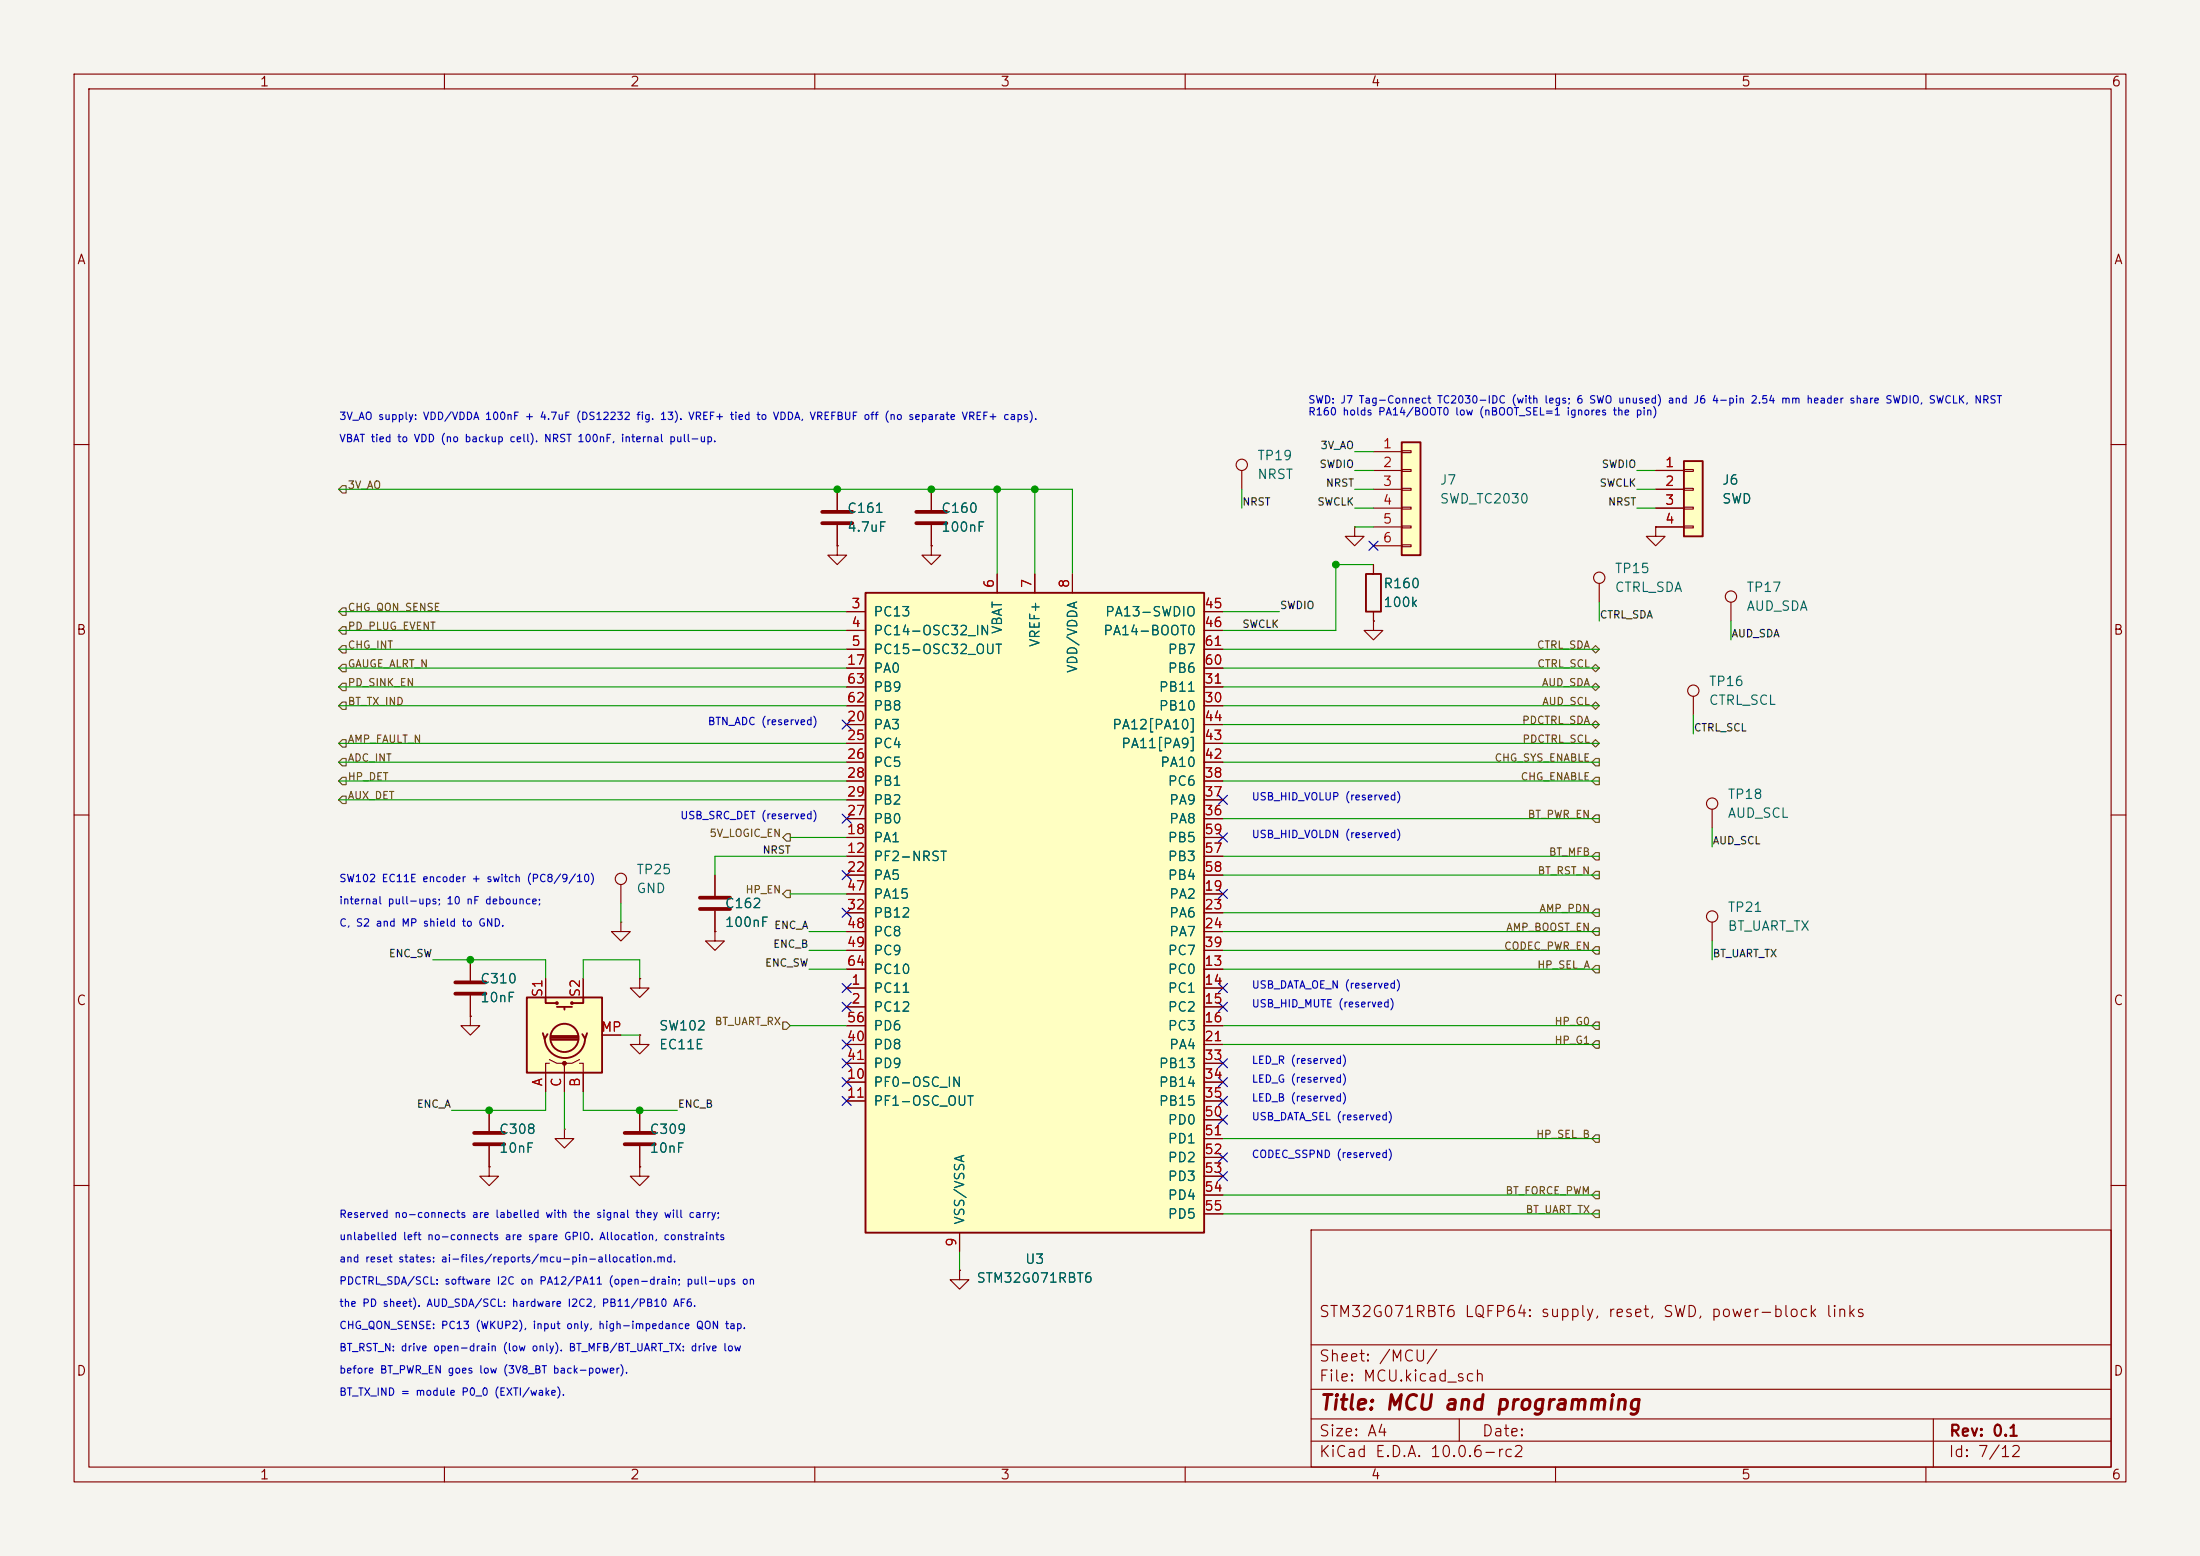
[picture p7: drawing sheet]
<svg xmlns="http://www.w3.org/2000/svg" width="297mm" height="210mm" viewBox="0 0 297 210" stroke-linecap="round" stroke-linejoin="round" font-family="sans-serif">
<path d="M0 0h297v210h-297z" fill="#f5f4ef" stroke="#f5f4ef" stroke-width=".14"/>
<g fill="none" stroke="#840000" stroke-width=".15">
<path d="M10 10h277v190h-277zM12 12h273v186h-273zM60 10v2M110 10v2M160 10v2M210 10v2M260 10v2M10 60h2M125.7 73.7v1.2h1.3l-1.3 1.3-1.2-1.3h1.2M125.7 73.7h.1M125.7 66v2.8M125.7 70.9v2.8"/>
<path d="M185.4 76.2v1.3M215.9 78.7v2.6M223.5 71.1v1.3h1.3l-1.3 1.3-1.3-1.3h1.3M223.5 71.1h.1M285 60h2M185.4 82.6v1.2M228.6 94v2.5M233.7 81.3v2.5M10 110h2M231.1 109.2v2.6M285 110h2M63.5 137.2v1.2h1.3l-1.3 1.3-1.3-1.3h1.3"/>
<path d="M63.5 137.2h.1M63.5 129.5v2.8M63.5 134.4v2.8M86.4 139.7v1.3h1.2l-1.2 1.2-1.3-1.2h1.3M86.4 139.7h.1M96.5 125.7v1.3h1.3l-1.3 1.3-1.3-1.3h1.3M96.5 125.7h.1M231.1 124.5v2.5M66 157.5v1.3h1.3l-1.3 1.2-1.2-1.2h1.2M66 157.5h.1M66 149.9v2.8M66 154.7v2.8"/>
<path d="M10 160h2M177 166h108v32h-108zM285 160h2M60 198v2M110 198v2M160 198v2M177 194.5h108M177 191.5h108M177 187.5h108M177 181.5h108M197 191.5v3M210 198v2"/>
<path d="M260 198v2M261 191.5v6.5"/>
<circle cx="215.9" cy="78" r=".76"/>
<circle cx="228.6" cy="93.2" r=".76"/>
<circle cx="233.7" cy="80.5" r=".76"/>
<circle cx="231.1" cy="108.5" r=".76"/>
<circle cx="231.1" cy="123.7" r=".76"/>
</g>
<path d="M123.7 69.1h4.1M123.7 70.6h4.1M61.5 132.6h4M61.5 134.1h4M64 152.9h4.1M64 154.4h4.1" fill="none" stroke="#840000" stroke-width=".51"/>
<path d="M184.4 77.5h2v5.1h-2z" fill="none" stroke="#840000" stroke-width=".25"/>
<path d="M71.1 134.6h10.2v10.2h-10.2z" fill="#ffffc2"/>
<g fill="none" stroke="#840000" stroke-width=".25">
<path d="M71.1 134.6h10.2v10.2h-10.2zM73.3 139.4l.2 .8 .4-.6M73.7 134.6v.8h1.5M74.4 139.8h3.6M75.2 135.9h2M76.2 135.9v.4M78.7 134.6v.8h-1.5M79.2 139.4l-.2 .8-.4-.6M73.5 140.1a2.73 2.73 0 0 0 2.8 2.7 2.73 2.73 0 0 0 2.7-2.7M74.4 140.3h3.6M74.4 140.1h3.6"/>
<circle cx="75.2" cy="135.4" r=".13"/>
<circle cx="77.2" cy="135.4" r=".13"/>
<circle cx="76.2" cy="140.1" r="1.9"/>
</g>
<g fill="none" stroke="#840000" stroke-width=".15">
<path d="M113 73.7v1.2h1.3l-1.3 1.3-1.2-1.3h1.2M113 73.7h.1M113 66v2.8M113 70.9v2.8M73.7 132.1v2.5M78.7 132.1v2.5M81.3 139.7h2.5M86.4 132.1v1.3h1.2l-1.2 1.2-1.3-1.2h1.3M86.4 132.1h.1M74.2 143.5h-.5v3.8M74.2 143l1 .5h1v.5M76.2 152.4v1.3h1.3l-1.3 1.2-1.3-1.2h1.3"/>
<path d="M76.2 152.4h.1M78.2 143l-1 .5h-1v3.8M78.2 143.5h.5v3.8M86.4 157.5v1.3h1.2l-1.2 1.2-1.3-1.2h1.3M86.4 157.5h.1M86.4 149.9v2.8M86.4 154.7v2.8M129.5 171.5v1.2h1.3l-1.3 1.3-1.2-1.3h1.2M129.5 171.5h.1"/>
</g>
<circle cx="76.2" cy="143.5" r=".25" fill="#840000" stroke="#840000" stroke-width=".15"/>
<path d="M111 69.1h4.1M111 70.6h4.1M84.3 152.9h4.1M84.3 154.4h4.1" fill="none" stroke="#840000" stroke-width=".51"/>
<path d="M116.8 80h45.8v86.4h-45.8z" fill="#ffffc2"/>
<path d="M116.8 80h45.8v86.4h-45.8z" fill="none" stroke="#840000" stroke-width=".25"/>
<g fill="none" stroke="#840000" stroke-width=".15">
<path d="M134.6 77.5v2.5M139.7 77.5v2.5M144.8 77.5v2.5M114.3 82.6h2.5M114.3 85.1h2.5M114.3 87.6h2.5M114.3 90.2h2.5M114.3 97.8h2.5M114.3 95.3h2.5M114.3 92.7h2.5M162.6 82.6h2.5M162.6 85.1h2.5"/>
<path d="M162.6 87.6h2.5M162.6 90.2h2.5M162.6 97.8h2.5M162.6 95.3h2.5M162.6 92.7h2.5M114.3 115.6h2.5M114.3 113h2.5M114.3 118.1h2.5M114.3 100.3h2.5M114.3 102.9h2.5M114.3 110.5h2.5M114.3 105.4h2.5"/>
<path d="M114.3 108h2.5M162.6 115.6h2.5M162.6 113h2.5M162.6 118.1h2.5M162.6 100.3h2.5M162.6 102.9h2.5M162.6 110.5h2.5M162.6 105.4h2.5M162.6 108h2.5M114.3 133.4h2.5M114.3 135.9h2.5M114.3 130.8h2.5"/>
<path d="M114.3 138.4h2.5M114.3 120.7h2.5M114.3 123.2h2.5M114.3 125.7h2.5M114.3 128.3h2.5M162.6 133.4h2.5M162.6 135.9h2.5M162.6 130.8h2.5M162.6 138.4h2.5M162.6 120.7h2.5M162.6 123.2h2.5M162.6 125.7h2.5"/>
<path d="M162.6 128.3h2.5M114.3 146.1h2.5M114.3 148.6h2.5M114.3 141h2.5M114.3 143.5h2.5M162.6 146.1h2.5M162.6 148.6h2.5M162.6 141h2.5M162.6 143.5h2.5M162.6 151.1h2.5M162.6 153.7h2.5M162.6 156.2h2.5"/>
<path d="M162.6 158.8h2.5M129.5 166.4v2.5M162.6 161.3h2.5M162.6 163.8h2.5"/>
</g>
<path d="M227.3 62.2h2.6v10.2h-2.6z" fill="#ffffc2"/>
<path d="M227.3 62.2h2.6v10.2h-2.6z" fill="none" stroke="#840000" stroke-width=".25"/>
<g fill="none" stroke="#840000" stroke-width=".15">
<path d="M167.6 63.5v2.5M182.9 71.1v1.3h1.2l-1.2 1.3-1.3-1.3h1.3M182.9 71.1h.1M223.5 63.5h3.8M223.5 66h3.8M223.5 68.6h3.8M223.5 71.1h3.8M227.3 63.4h1.3v.2h-1.3zM227.3 65.9h1.3v.3h-1.3zM227.3 68.5h1.3v.2h-1.3zM227.3 71h1.3v.2h-1.3zM83.8 119.4v2.5"/>
<path d="M96.5 118.1v2.8M83.8 124.5v1.2h1.3l-1.3 1.3-1.3-1.3h1.3M83.8 124.5h.1M96.5 122.9v2.8"/>
<circle cx="167.6" cy="62.7" r=".76"/>
<circle cx="83.8" cy="118.6" r=".76"/>
</g>
<path d="M94.5 121.2h4.1M94.5 122.7h4.1" fill="none" stroke="#840000" stroke-width=".51"/>
<path d="M189.2 59.7h2.6v15.2h-2.6z" fill="#ffffc2"/>
<path d="M189.2 59.7h2.6v15.2h-2.6z" fill="none" stroke="#840000" stroke-width=".25"/>
<g fill="none" stroke="#840000" stroke-width=".15">
<path d="M113 73.7h.1M113 66v2.8M113 70.9v2.8M125.7 73.7h.1M125.7 66v2.8M125.7 70.9v2.8M134.6 77.5v2.5M139.7 77.5v2.5M144.8 77.5v2.5M185.4 61h3.8M185.4 63.5h3.8M185.4 66h3.8"/>
<path d="M185.4 68.6h3.8M185.4 71.1h3.8M185.4 73.7h3.8M185.4 76.2v1.3M189.2 60.8h1.3v.3h-1.3zM189.2 63.4h1.3v.2h-1.3zM189.2 65.9h1.3v.3h-1.3zM189.2 68.5h1.3v.2h-1.3zM189.2 71h1.3v.2h-1.3zM189.2 73.5h1.3v.3h-1.3zM223.5 71.1h.1M223.5 63.5h3.8"/>
<path d="M223.5 66h3.8M223.5 68.6h3.8M223.5 71.1h3.8M114.3 82.6h2.5M114.3 85.1h2.5M114.3 87.6h2.5M114.3 90.2h2.5M114.3 97.8h2.5M114.3 95.3h2.5M114.3 92.7h2.5M162.6 82.6h2.5M162.6 85.1h2.5"/>
<path d="M162.6 87.6h2.5M162.6 90.2h2.5M162.6 97.8h2.5M162.6 95.3h2.5M162.6 92.7h2.5M185.4 83.8v1.3h1.3l-1.3 1.3-1.3-1.3h1.3M185.4 83.8h.1M185.4 82.6v1.2M96.5 118.1v2.8M114.3 115.6h2.5M114.3 113h2.5M114.3 118.1h2.5"/>
<path d="M114.3 100.3h2.5M114.3 102.9h2.5M114.3 110.5h2.5M114.3 105.4h2.5M114.3 108h2.5M162.6 115.6h2.5M162.6 113h2.5M162.6 118.1h2.5M162.6 100.3h2.5M162.6 102.9h2.5M162.6 110.5h2.5M162.6 105.4h2.5"/>
<path d="M162.6 108h2.5M63.5 137.2h.1M63.5 129.5v2.8M63.5 134.4v2.8M73.7 132.1v2.5M78.7 132.1v2.5M81.3 139.7h2.5M86.4 139.7h.1M86.4 132.1h.1M96.5 125.7h.1M96.5 122.9v2.8M114.3 133.4h2.5"/>
<path d="M114.3 135.9h2.5M114.3 130.8h2.5M114.3 138.4h2.5M114.3 120.7h2.5M114.3 123.2h2.5M114.3 125.7h2.5M114.3 128.3h2.5M162.6 133.4h2.5M162.6 135.9h2.5M162.6 130.8h2.5M162.6 138.4h2.5M162.6 120.7h2.5"/>
<path d="M162.6 123.2h2.5M162.6 125.7h2.5M162.6 128.3h2.5M66 157.5h.1M66 149.9v2.8M66 154.7v2.8M73.7 144.8v2.5M76.2 144.8v2.5M78.7 144.8v2.5M86.4 157.5h.1M86.4 149.9v2.8M86.4 154.7v2.8"/>
<path d="M114.3 146.1h2.5M114.3 148.6h2.5M114.3 141h2.5M114.3 143.5h2.5M162.6 146.1h2.5M162.6 148.6h2.5M162.6 141h2.5M162.6 143.5h2.5M162.6 151.1h2.5M162.6 153.7h2.5M162.6 156.2h2.5M162.6 158.8h2.5"/>
<path d="M129.5 171.5h.1M129.5 166.4v2.5M162.6 161.3h2.5M162.6 163.8h2.5"/>
</g>
<g fill="none" stroke="#725600" stroke-width=".15">
<path d="M46.2 65.5h.5v1h-.5l-.5-.5zM46.2 82.1h.5v1h-.5l-.5-.5zM46.2 84.6h.5v1h-.5l-.5-.5zM46.2 87.1h.5v1h-.5l-.5-.5zM46.2 89.7h.5v1h-.5l-.5-.5zM46.2 92.2h.5v1h-.5l-.5-.5zM46.2 99.8h.5v1h-.5l-.5-.5zM46.2 94.8h.5v1h-.5l-.5-.5zM214.9 97.8l.5-.5 .5 .5-.5 .5zM214.9 90.2l.5-.5 .5 .5-.5 .5zM214.9 87.6l.5-.5 .5 .5-.5 .5zM214.9 92.7l.5-.5 .5 .5-.5 .5z"/>
<path d="M214.9 95.3l.5-.5 .5 .5-.5 .5zM46.2 107.5h.5v1h-.5l-.5-.5zM46.2 104.9h.5v1h-.5l-.5-.5zM46.2 102.4h.5v1h-.5l-.5-.5zM106.2 112.5h.5v1h-.5l-.5-.5zM214.9 100.3l.5-.5 .5 .5-.5 .5zM215.4 115.1h.5v1h-.5l-.5-.5zM215.4 110h.5v1h-.5l-.5-.5zM215.4 104.9h.5v1h-.5l-.5-.5zM215.4 117.6h.5v1h-.5l-.5-.5zM215.4 102.4h.5v1h-.5l-.5-.5zM105.7 137.9h.5l.5 .5-.5 .5h-.5z"/>
<path d="M106.2 120.2h.5v1h-.5l-.5-.5zM214.9 138.4l.5-.5h.5v1h-.5zM214.9 128.3l.5-.5h.5v1h-.5zM214.9 130.8l.5-.5h.5v1h-.5zM215.4 122.7h.5v1h-.5l-.5-.5zM215.4 125.2h.5v1h-.5l-.5-.5zM214.9 153.7l.5-.5h.5v1h-.5zM214.9 141l.5-.5h.5v1h-.5zM214.9 161.3l.5-.5h.5v1h-.5zM214.9 163.8l.5-.5h.5v1h-.5z"/>
</g>
<g fill="none" stroke="#009600" stroke-width=".15">
<path d="M45.7 66h99.1v11.5M134.6 66v11.5M139.7 66v11.5M167.6 66v2.6M182.9 66h2.5M182.9 63.5h2.5M182.9 61h2.5M182.9 68.6h2.5M182.9 71.1h2.5M185.4 76.2h-5.1v8.9h-15.2M221 66h2.5M221 63.5h2.5"/>
<path d="M221 68.6h2.5M45.7 85.1h68.6M45.7 95.3h68.6M45.7 87.6h68.6M45.7 90.2h68.6M45.7 92.7h68.6M45.7 82.6h68.6M165.1 95.3h50.8M165.1 87.6h50.8M165.1 90.2h50.8M165.1 92.7h50.8M165.1 82.6h7.6"/>
<path d="M165.1 97.8h50.8M215.9 81.3v2.5M228.6 96.5v2.6M233.7 83.8v2.6M45.7 105.4h68.6M45.7 108h68.6M45.7 102.9h68.6M45.7 100.3h68.6M106.7 113h7.6M114.3 115.6h-17.8v2.5M165.1 105.4h50.8M165.1 115.6h50.8"/>
<path d="M165.1 110.5h50.8M165.1 118.1h50.8M165.1 102.9h50.8M165.1 100.3h50.8M231.1 111.8v2.5M58.4 129.5h15.3v2.6M78.7 132.1v-2.6h7.7v2.6M83.8 121.9v2.6M83.8 139.7h2.6M106.7 120.7h7.6M106.7 138.4h7.6M109.2 128.3h5.1"/>
<path d="M109.2 130.8h5.1M109.2 125.7h5.1M165.1 128.3h50.8M165.1 130.8h50.8M165.1 125.7h50.8M165.1 138.4h50.8M165.1 123.2h50.8M231.1 127v2.5M73.7 147.3v2.6h-12.7M76.2 147.3v5.1M78.7 147.3v2.6h12.7M165.1 153.7h50.8"/>
<path d="M165.1 141h50.8M129.5 168.9v2.6M165.1 161.3h50.8M165.1 163.8h50.8"/>
</g>
<g fill="none" stroke="#000084" stroke-width=".15">
<path d="M184.8 73.1l1.2 1.2M186 73.1l-1.2 1.2M113.7 97.2l1.2 1.2M114.9 97.2l-1.2 1.2M113.7 117.5l1.2 1.2M113.7 109.9l1.2 1.2M114.9 117.5l-1.2 1.2M114.9 109.9l-1.2 1.2M164.5 107.3l1.2 1.3M164.5 112.4l1.2 1.2M165.7 107.3l-1.2 1.3M165.7 112.4l-1.2 1.2"/>
<path d="M113.7 122.6l1.2 1.2M113.7 132.7l1.2 1.3M113.7 135.3l1.2 1.2M114.9 122.6l-1.2 1.2M114.9 132.7l-1.2 1.3M114.9 135.3l-1.2 1.2M164.5 120l1.2 1.3M164.5 132.7l1.2 1.3M164.5 135.3l1.2 1.2M165.7 120l-1.2 1.3M165.7 132.7l-1.2 1.3M165.7 135.3l-1.2 1.2"/>
<path d="M113.7 148l1.2 1.2M113.7 145.4l1.2 1.3M113.7 142.9l1.2 1.2M113.7 140.4l1.2 1.2M114.9 148l-1.2 1.2M114.9 145.4l-1.2 1.3M114.9 142.9l-1.2 1.2M114.9 140.4l-1.2 1.2M164.5 150.5l1.2 1.2M164.5 148l1.2 1.2M164.5 158.1l1.2 1.3M164.5 155.6l1.2 1.2"/>
<path d="M164.5 145.4l1.2 1.3M164.5 142.9l1.2 1.2M165.7 150.5l-1.2 1.2M165.7 148l-1.2 1.2M165.7 158.1l-1.2 1.3M165.7 155.6l-1.2 1.2M165.7 145.4l-1.2 1.3M165.7 142.9l-1.2 1.2"/>
</g>
<g fill="#009600" stroke="#009600" stroke-width=".14">
<circle cx="180.3" cy="76.2" r=".46"/>
<circle cx="113" cy="66" r=".46"/>
<circle cx="134.6" cy="66" r=".46"/>
<circle cx="139.7" cy="66" r=".46"/>
<circle cx="125.7" cy="66" r=".46"/>
<circle cx="66" cy="149.9" r=".46"/>
<circle cx="86.4" cy="149.9" r=".46"/>
<circle cx="63.5" cy="129.5" r=".46"/>
</g>
<text font-size="2" fill="#840000" x="178" y="190.8">Title: MCU and programming</text>
<g font-size="1.5" fill="#840000">
<text x="178" y="178.1">STM32G071RBT6 LQFP64: supply, reset, SWD, power-block links</text>
<text x="178" y="184.1">Sheet: /MCU/</text>
<text x="178" y="186.8">File: MCU.kicad_sch</text>
<text x="178" y="197">KiCad E.D.A. 10.0.6-rc2</text>
<text x="178" y="194.2">Size: A4</text>
<text x="200" y="194.2">Date:</text>
<text x="263" y="197">Id: 7/12</text>
<text x="263" y="194.2">Rev: 0.1</text>
</g>
<g font-size="1.3" fill="#840000">
<text x="35" y="12">1</text>
<text x="85" y="12">2</text>
<text x="135" y="12">3</text>
<text x="185" y="12">4</text>
<text x="235" y="12">5</text>
<text x="285" y="12">6</text>
<text x="10.3" y="36">A</text>
<text x="285.3" y="36">A</text>
<text x="10.2" y="86">B</text>
<text x="285.2" y="86">B</text>
<text x="10.2" y="136">C</text>
<text x="285.2" y="136">C</text>
<text x="10.2" y="186">D</text>
<text x="285.2" y="186">D</text>
<text x="35" y="200">1</text>
<text x="85" y="200">2</text>
<text x="135" y="200">3</text>
<text x="185" y="200">4</text>
<text x="235" y="200">5</text>
<text x="285" y="200">6</text>
</g>
<g font-size="1.3" fill="#006464">
<text x="169.7" y="62.4">TP19</text>
<text x="169.7" y="65">NRST</text>
<text x="194.3" y="65.7">J7</text>
<text x="232.4" y="65.7">J6</text>
<text x="114.3" y="69.5">C161</text>
<text x="127" y="69.5">C160</text>
<text x="194.3" y="68.3">SWD_TC2030</text>
<text x="232.4" y="68.3">SWD</text>
<text x="114.3" y="72.1">4.7uF</text>
<text x="127" y="72.1">100nF</text>
<text x="217.9" y="77.7">TP15</text>
<text x="117.8" y="83.5">PC13</text>
<text x="149.1" y="83.5">PA13-SWDIO</text>
<text x="186.7" y="79.7">R160</text>
<text x="186.7" y="82.2">100k</text>
<text x="217.9" y="80.2">CTRL_SDA</text>
<text x="235.7" y="80.2">TP17</text>
<text x="235.7" y="82.8">AUD_SDA</text>
<text x="117.8" y="86.1">PC14-OSC32_IN</text>
<text x="117.8" y="88.6">PC15-OSC32_OUT</text>
<text x="135.6" y="85.7" transform="rotate(-90 135.6 85.7)">VBAT</text>
<text x="140.7" y="87.4" transform="rotate(-90 140.7 87.4)">VREF+</text>
<text x="148.9" y="86.1">PA14-BOOT0</text>
<text x="157.6" y="88.6">PB7</text>
<text x="117.8" y="91.1">PA0</text>
<text x="117.8" y="93.7">PB9</text>
<text x="145.7" y="90.9" transform="rotate(-90 145.7 90.9)">VDD/VDDA</text>
<text x="156.4" y="93.7">PB11</text>
<text x="157.6" y="91.1">PB6</text>
<text x="230.6" y="92.9">TP16</text>
<text x="230.6" y="95.5">CTRL_SCL</text>
<text x="117.8" y="98.8">PA3</text>
<text x="117.8" y="101.3">PC4</text>
<text x="117.8" y="96.2">PB8</text>
<text x="150.1" y="98.8">PA12[PA10]</text>
<text x="151.3" y="101.3">PA11[PA9]</text>
<text x="156.4" y="96.2">PB10</text>
<text x="117.8" y="103.8">PC5</text>
<text x="117.8" y="106.4">PB1</text>
<text x="156.5" y="103.8">PA10</text>
<text x="157.6" y="106.4">PC6</text>
<text x="117.8" y="114">PA1</text>
<text x="117.8" y="111.5">PB0</text>
<text x="117.8" y="108.9">PB2</text>
<text x="157.6" y="114">PB5</text>
<text x="157.7" y="111.5">PA8</text>
<text x="157.7" y="108.9">PA9</text>
<text x="233.2" y="108.2">TP18</text>
<text x="233.2" y="110.7">AUD_SCL</text>
<text x="85.8" y="118.3">TP25</text>
<text x="117.8" y="116.5">PF2-NRST</text>
<text x="117.8" y="119.1">PA5</text>
<text x="157.6" y="116.5">PB3</text>
<text x="157.6" y="119.1">PB4</text>
<text x="85.8" y="120.9">GND</text>
<text x="97.8" y="122.9">C162</text>
<text x="97.8" y="125.4">100nF</text>
<text x="117.8" y="124.2">PB12</text>
<text x="117.8" y="121.6">PA15</text>
<text x="157.7" y="121.6">PA2</text>
<text x="157.7" y="124.2">PA6</text>
<text x="233.2" y="123.4">TP21</text>
<text x="233.2" y="125.9">BT_UART_TX</text>
<text x="117.8" y="126.7">PC8</text>
<text x="117.8" y="129.2">PC9</text>
<text x="117.8" y="131.8">PC10</text>
<text x="157.6" y="131.8">PC0</text>
<text x="157.6" y="129.2">PC7</text>
<text x="157.7" y="126.7">PA7</text>
<text x="64.8" y="133">C310</text>
<text x="64.8" y="135.6">10nF</text>
<text x="117.8" y="134.3">PC11</text>
<text x="117.8" y="136.9">PC12</text>
<text x="157.6" y="134.3">PC1</text>
<text x="157.6" y="136.9">PC2</text>
<text x="88.9" y="139.4">SW102</text>
<text x="88.9" y="141.9">EC11E</text>
<text x="117.8" y="141.9">PD8</text>
<text x="117.8" y="139.4">PD6</text>
<text x="157.6" y="139.4">PC3</text>
<text x="157.7" y="141.9">PA4</text>
<text x="117.8" y="147">PF0-OSC_IN</text>
<text x="117.8" y="149.6">PF1-OSC_OUT</text>
<text x="117.8" y="144.5">PD9</text>
<text x="156.4" y="144.5">PB13</text>
<text x="156.4" y="147">PB14</text>
<text x="156.4" y="149.6">PB15</text>
<text x="67.3" y="153.4">C308</text>
<text x="67.3" y="155.9">10nF</text>
<text x="87.6" y="153.4">C309</text>
<text x="87.6" y="155.9">10nF</text>
<text x="157.6" y="152.1">PD0</text>
<text x="157.6" y="154.6">PD1</text>
<text x="157.6" y="157.2">PD2</text>
<text x="157.6" y="159.7">PD3</text>
<text x="130.5" y="165.4" transform="rotate(-90 130.5 165.4)">VSS/VSSA</text>
<text x="157.6" y="162.3">PD4</text>
<text x="157.6" y="164.8">PD5</text>
<text x="131.7" y="173.4">STM32G071RBT6</text>
<text x="138.3" y="170.9">U3</text>
</g>
<g font-size="1.3" fill="#a90000">
<text x="186.6" y="60.8">1</text>
<text x="186.6" y="63.4">2</text>
<text x="186.6" y="65.9">3</text>
<text x="224.7" y="63.4">1</text>
<text x="224.7" y="65.9">2</text>
<text x="186.6" y="68.4">4</text>
<text x="186.6" y="71">5</text>
<text x="224.7" y="68.4">3</text>
<text x="224.7" y="71">4</text>
<text x="186.6" y="73.5">6</text>
<text x="114.8" y="82.4">3</text>
<text x="134.5" y="79.5" transform="rotate(-90 134.5 79.5)">6</text>
<text x="139.6" y="79.5" transform="rotate(-90 139.6 79.5)">7</text>
<text x="144.6" y="79.5" transform="rotate(-90 144.6 79.5)">8</text>
<text x="162.5" y="82.4">45</text>
<text x="114.8" y="85">4</text>
<text x="114.8" y="87.5">5</text>
<text x="162.5" y="85">46</text>
<text x="162.5" y="87.5">61</text>
<text x="114.2" y="90">17</text>
<text x="114.2" y="95.1">62</text>
<text x="114.2" y="92.6">63</text>
<text x="162.5" y="95.1">30</text>
<text x="162.5" y="92.6">31</text>
<text x="162.5" y="90">60</text>
<text x="114.2" y="97.7">20</text>
<text x="114.2" y="100.2">25</text>
<text x="162.5" y="100.2">43</text>
<text x="162.5" y="97.7">44</text>
<text x="114.2" y="102.7">26</text>
<text x="114.2" y="105.3">28</text>
<text x="114.2" y="107.8">29</text>
<text x="162.5" y="107.8">37</text>
<text x="162.5" y="105.3">38</text>
<text x="162.5" y="102.7">42</text>
<text x="114.2" y="112.9">18</text>
<text x="114.2" y="110.4">27</text>
<text x="162.5" y="110.4">36</text>
<text x="162.5" y="112.9">59</text>
<text x="114.2" y="115.4">12</text>
<text x="114.2" y="118">22</text>
<text x="162.5" y="115.4">57</text>
<text x="162.5" y="118">58</text>
<text x="114.2" y="123.1">32</text>
<text x="114.2" y="120.5">47</text>
<text x="114.2" y="125.6">48</text>
<text x="162.5" y="120.5">19</text>
<text x="162.5" y="123.1">23</text>
<text x="162.5" y="125.6">24</text>
<text x="114.2" y="128.1">49</text>
<text x="114.2" y="130.7">64</text>
<text x="162.5" y="130.7">13</text>
<text x="162.5" y="128.1">39</text>
<text x="73.5" y="134.7" transform="rotate(-90 73.5 134.7)">S1</text>
<text x="78.6" y="134.7" transform="rotate(-90 78.6 134.7)">S2</text>
<text x="114.8" y="133.2">1</text>
<text x="114.8" y="135.8">2</text>
<text x="162.5" y="133.2">14</text>
<text x="162.5" y="135.8">15</text>
<text x="81.1" y="139.6">MP</text>
<text x="114.2" y="140.8">40</text>
<text x="114.2" y="143.4">41</text>
<text x="114.2" y="138.3">56</text>
<text x="162.5" y="138.3">16</text>
<text x="162.5" y="140.8">21</text>
<text x="162.5" y="143.4">33</text>
<text x="73.5" y="146.7" transform="rotate(-90 73.5 146.7)">A</text>
<text x="76.1" y="146.8" transform="rotate(-90 76.1 146.8)">C</text>
<text x="78.6" y="146.8" transform="rotate(-90 78.6 146.8)">B</text>
<text x="114.2" y="145.9">10</text>
<text x="114.2" y="148.5">11</text>
<text x="162.5" y="145.9">34</text>
<text x="162.5" y="148.5">35</text>
<text x="162.5" y="151">50</text>
<text x="162.5" y="153.5">51</text>
<text x="162.5" y="156.1">52</text>
<text x="162.5" y="158.6">53</text>
<text x="162.5" y="161.2">54</text>
<text x="162.5" y="163.7">55</text>
<text x="129.4" y="168.4" transform="rotate(-90 129.4 168.4)">9</text>
</g>
<g font-size="1" fill="#0000c2">
<text x="45.7" y="56.9">3V_AO supply: VDD/VDDA 100nF + 4.7uF (DS12232 fig. 13). VREF+ tied to VDDA, VREFBUF off (no separate VREF+ caps).</text>
<text x="45.7" y="59.9">VBAT tied to VDD (no backup cell). NRST 100nF, internal pull-up.</text>
<text x="176.5" y="54.7">SWD: J7 Tag-Connect TC2030-IDC (with legs; 6 SWO unused) and J6 4-pin 2.54 mm header share SWDIO, SWCLK, NRST</text>
<text x="176.5" y="56.3">R160 holds PA14/BOOT0 low (nBOOT_SEL=1 ignores the pin)</text>
<text x="95.5" y="98.1">BTN_ADC (reserved)</text>
<text x="91.8" y="110.8">USB_SRC_DET (reserved)</text>
<text x="168.9" y="108.3">USB_HID_VOLUP (reserved)</text>
<text x="168.9" y="113.4">USB_HID_VOLDN (reserved)</text>
<text x="45.7" y="119.3">SW102 EC11E encoder + switch (PC8/9/10)</text>
<text x="45.7" y="125.3">C, S2 and MP shield to GND.</text>
<text x="45.7" y="122.3">internal pull-ups; 10 nF debounce;</text>
<text x="168.9" y="136.2">USB_HID_MUTE (reserved)</text>
<text x="168.9" y="133.7">USB_DATA_OE_N (reserved)</text>
<text x="168.9" y="143.8">LED_R (reserved)</text>
<text x="168.9" y="148.9">LED_B (reserved)</text>
<text x="168.9" y="146.4">LED_G (reserved)</text>
<text x="168.9" y="151.5">USB_DATA_SEL (reserved)</text>
<text x="168.9" y="156.5">CODEC_SSPND (reserved)</text>
<text x="45.7" y="167.6">unlabelled left no-connects are spare GPIO. Allocation, constraints</text>
<text x="45.7" y="164.6">Reserved no-connects are labelled with the signal they will carry;</text>
<text x="45.7" y="170.6">and reset states: ai-files/reports/mcu-pin-allocation.md.</text>
<text x="45.7" y="173.6">PDCTRL_SDA/SCL: software I2C on PA12/PA11 (open-drain; pull-ups on</text>
<text x="45.7" y="176.6">the PD sheet). AUD_SDA/SCL: hardware I2C2, PB11/PB10 AF6.</text>
<text x="45.7" y="179.6">CHG_QON_SENSE: PC13 (WKUP2), input only, high-impedance QON tap.</text>
<text x="45.7" y="182.6">BT_RST_N: drive open-drain (low only). BT_MFB/BT_UART_TX: drive low</text>
<text x="45.7" y="185.6">before BT_PWR_EN goes low (3V8_BT back-power).</text>
<text x="45.7" y="188.6">BT_TX_IND = module P0_0 (EXTI/wake).</text>
</g>
<g font-size="1" fill="#0f0f0f">
<text x="178.1" y="63.4">SWDIO</text>
<text x="178.2" y="60.9">3V_AO</text>
<text x="178.9" y="65.9">NRST</text>
<text x="215.9" y="65.9">SWCLK</text>
<text x="216.2" y="63.4">SWDIO</text>
<text x="167.6" y="68.5">NRST</text>
<text x="177.8" y="68.5">SWCLK</text>
<text x="217" y="68.5">NRST</text>
<text x="172.7" y="82.4">SWDIO</text>
<text x="215.9" y="83.7">CTRL_SDA</text>
<text x="167.6" y="85">SWCLK</text>
<text x="233.7" y="86.3">AUD_SDA</text>
<text x="228.6" y="99">CTRL_SCL</text>
<text x="102.9" y="115.5">NRST</text>
<text x="231.1" y="114.2">AUD_SCL</text>
<text x="104.4" y="125.6">ENC_A</text>
<text x="52.4" y="129.4">ENC_SW</text>
<text x="103.2" y="130.7">ENC_SW</text>
<text x="104.3" y="128.2">ENC_B</text>
<text x="231.1" y="129.4">BT_UART_TX</text>
<text x="56.2" y="149.8">ENC_A</text>
<text x="91.4" y="149.8">ENC_B</text>
</g>
<g font-size="1" fill="#725600">
<text x="46.9" y="66.2">3V_AO</text>
<text x="46.9" y="82.7">CHG_QON_SENSE</text>
<text x="46.9" y="85.3">PD_PLUG_EVENT</text>
<text x="46.9" y="87.8">CHG_INT</text>
<text x="207.4" y="87.8">CTRL_SDA</text>
<text x="46.9" y="90.3">GAUGE_ALRT_N</text>
<text x="46.9" y="92.9">PD_SINK_EN</text>
<text x="46.9" y="95.4">BT_TX_IND</text>
<text x="207.5" y="90.3">CTRL_SCL</text>
<text x="208.1" y="92.9">AUD_SDA</text>
<text x="208.1" y="95.4">AUD_SCL</text>
<text x="46.9" y="100.5">AMP_FAULT_N</text>
<text x="205.4" y="98">PDCTRL_SDA</text>
<text x="205.5" y="100.5">PDCTRL_SCL</text>
<text x="46.9" y="105.6">HP_DET</text>
<text x="46.9" y="103">ADC_INT</text>
<text x="201.7" y="103">CHG_SYS_ENABLE</text>
<text x="205.2" y="105.6">CHG_ENABLE</text>
<text x="46.9" y="108.1">AUX_DET</text>
<text x="95.7" y="113.2">5V_LOGIC_EN</text>
<text x="206.2" y="110.7">BT_PWR_EN</text>
<text x="207.5" y="118.3">BT_RST_N</text>
<text x="209" y="115.7">BT_MFB</text>
<text x="100.6" y="120.8">HP_EN</text>
<text x="203.3" y="125.9">AMP_BOOST_EN</text>
<text x="207.7" y="123.4">AMP_PDN</text>
<text x="203" y="128.4">CODEC_PWR_EN</text>
<text x="207.5" y="131">HP_SEL_A</text>
<text x="96.4" y="138.6">BT_UART_RX</text>
<text x="209.8" y="138.6">HP_G0</text>
<text x="209.8" y="141.1">HP_G1</text>
<text x="207.3" y="153.8">HP_SEL_B</text>
<text x="203.2" y="161.5">BT_FORCE_PWM</text>
<text x="205.9" y="164">BT_UART_TX</text>
</g>
</svg>
